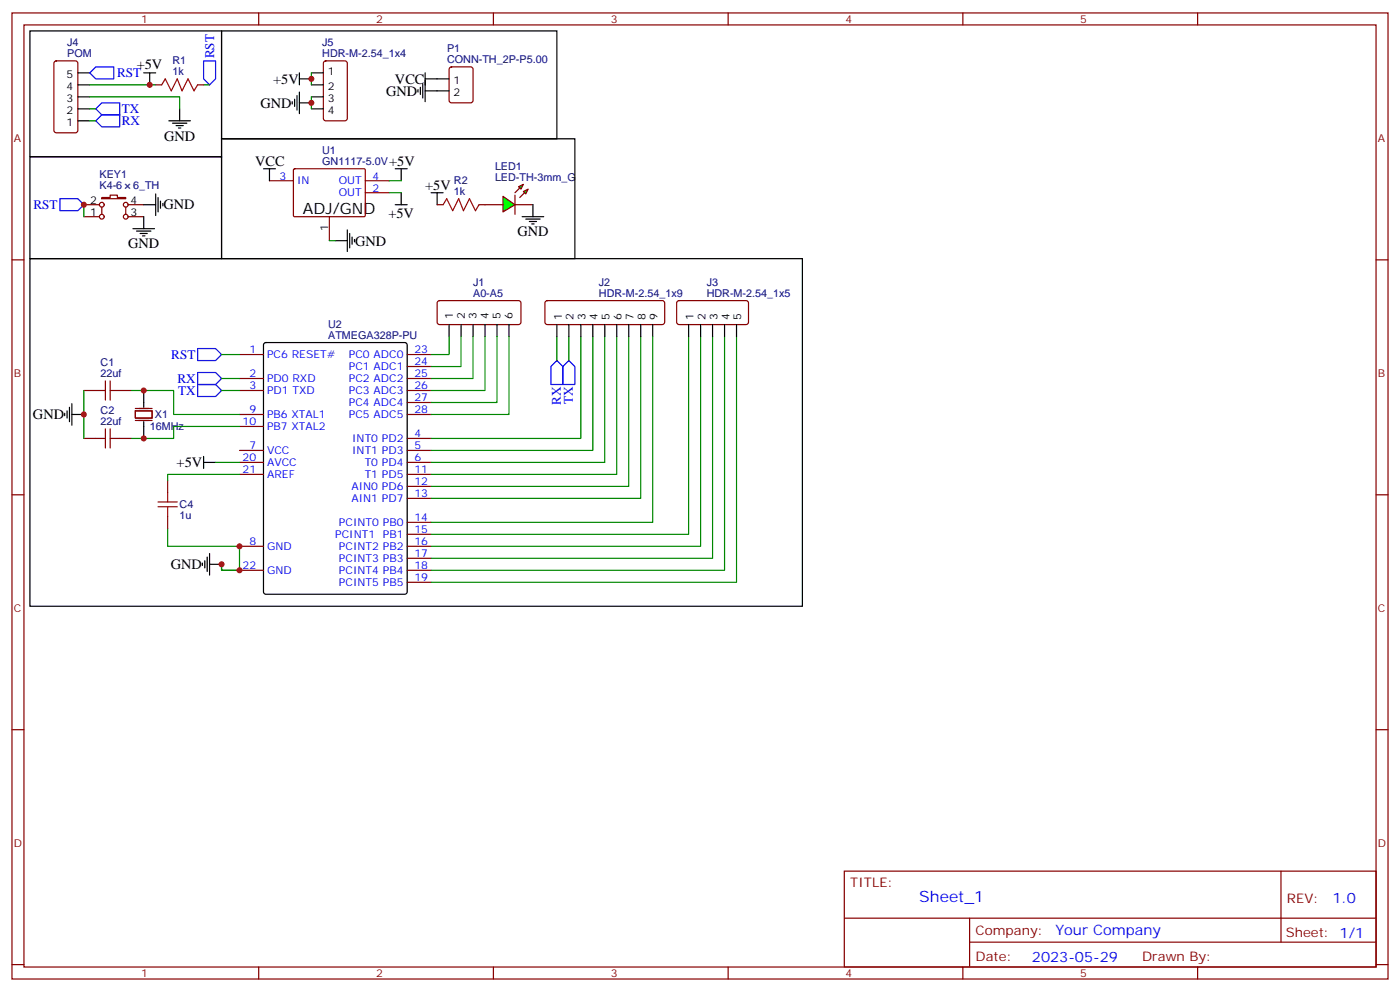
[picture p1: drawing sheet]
<svg xmlns="http://www.w3.org/2000/svg" width="412mm" height="292mm" viewBox="0 0 412 292" stroke-linecap="round" stroke-linejoin="round" font-family="sans-serif">
<g fill="none" stroke="#870000" stroke-width=".35">
<path d="M3.5 3.8h405.4v284.3h-405.4zM7.1 7.3h398.2v277.3h-398.2zM16.1 18.1l.5-.2h5.6l.7 .5v20l-.4 .6-5.9 .1-.7-.5v-20zM76.2 3.8v3.5M95.5 18.1l.5-.2h5.6l.7 .5v16.5l-.5 .6-5.8 .1-.7-.5-.1-16.5zM132.5 19.9l.5-.2h5.6l.7 .4v9.5l-.4 .6-5.9 .1-.7-.5v-9.4zM145.3 3.8v3.5M214.5 3.8v3.5M283.6 3.8v3.5M352.8 3.8v3.5M45.9 25h1.7M58.2 25h1.8"/>
<path d="M30 58.1h2.5v-.7h2.1v.7h2.4v.4h-7zM3.5 76.5h3.6M24.7 63.8h4.6M24.7 60.3h4.6M30 61v2.1M37 61v2.1M37.7 63.8h4.6M37.7 60.3h4.6M405.3 76.5h3.6M129 88.7l.5-.2h23.5l.5 .7-.1 5.9-.6 .4h-23.6l-.4-.7v-5.6zM24.7 114.9h3.5M35.3 114.9h3.5"/>
<path d="M70.6 104.4h7M70.6 111.4h7M70.6 114.9h7M119.9 104.4h7.1M119.9 111.4h7.1M119.9 114.9h7.1M119.9 107.9h7.1M119.9 118.5h7.1M24.7 129h3.5M35.3 129h3.5M39.9 120.9h4.9v2.1h-4.9zM39.9 123.8h4.9"/>
<path d="M39.9 120.2h4.9M70.6 132.6h7M70.6 136.1h7M70.6 122h7M70.6 125.5h7M70.6 139.6h7M119.9 129h7.1M119.9 132.6h7.1M119.9 136.1h7.1M119.9 122h7.1M119.9 139.6h7.1M3.5 145.6h3.6"/>
<path d="M49.4 141.4v3.5M49.4 152v3.5M119.9 143.2h7.1M119.9 146.7h7.1M119.9 153.7h7.1M119.9 157.3h7.1M405.3 145.6h3.6M70.6 160.8h7M70.6 167.9h7M119.9 160.8h7.1M119.9 164.3h7.1M119.9 167.9h7.1"/>
<path d="M119.9 171.4h7.1M3.5 214.8h3.6M405.3 214.8h3.6M248.7 256.4h156.6v28.2h-156.6zM377.3 256.4v20.9M248.7 270.2h156.5M285.6 277.3h119.6M285.6 270.2v14.2M3.5 283.9h3.6M76.2 284.6v3.5M145.3 284.6v3.5M214.5 284.6v3.5"/>
<path d="M283.6 284.6v3.5M352.8 284.6v3.5M405.3 283.9h3.6"/>
<circle cx="30" cy="63.8" r=".71"/>
<circle cx="30" cy="60.3" r=".71"/>
<circle cx="37" cy="63.8" r=".71"/>
<circle cx="37" cy="60.3" r=".71"/>
</g>
<g fill="none" stroke="#000" stroke-width=".35">
<path d="M22.9 35.6h3.6M22.9 32h3.6M22.9 28.5h3.6M22.9 25h3.6M22.9 21.4h3.6M42.3 21.4h3.6M44.1 21.4v3.6M49.7 35.6h6.4M50.8 36.3h4.2M51.9 37h2.1M52.6 37.7h.7M52.9 32v3.6"/>
<path d="M86.1 29.9v.7M86.8 29.2v2.1M87.5 28.2v4.2M88.2 23.2h3.5M88.2 21.4v3.6M88.2 27.1v6.3M88.2 30.3h3.5M91.7 32h3.5M91.7 28.5h3.5M91.7 25h3.5M91.7 21.4h3.5M123.1 26.4v.7"/>
<path d="M123.8 25.7v2.1M124.5 24.6v4.3M125.2 26.7h7.1M125.2 23.6v6.3M128.8 23.2h3.5M45.9 57.1v6.3M46.6 58.1v4.3M47.3 59.2v2.1M48 59.9v.7M42.3 60.3h3.6M132.3 95.5v3.6M135.8 95.5v3.6"/>
<path d="M139.3 95.5v3.6M142.9 95.5v3.6M146.4 95.5v3.6M149.9 95.5v3.6M20.5 119.9v4.2M21.2 118.8v6.4M42.3 114.9v5M77.8 101l.5-.2h40.9l.7 .5v72.9l-.4 .7h-41.2l-.6-.5-.1-72.9zM19 121.6v.7M19.8 120.9v2.1M21.2 122h3.5M42.3 124.1v4.9"/>
<path d="M60 136.1h3.5M60 134.3v3.6M59.6 165.7v.7M60.3 165v2.1M61 164v4.2M61.7 166.1h3.6M61.7 162.9v6.4"/>
</g>
<path d="M60 17.9h3.5v5.3l-1.8 1.8-1.7-1.8zM26.5 21.4l1.7-1.7h5.3v3.5h-5.3zM28.2 32l1.8-1.7h5.3v3.5h-5.3zM30 33.8h5.3v3.5h-5.3l-1.8-1.7zM17.6 58.5h5.3l1.8 1.8-1.8 1.7h-5.3zM58.2 109.6h5.3l1.8 1.8-1.8 1.8h-5.3zM58.2 113.2h5.3l1.8 1.7-1.8 1.8h-5.3zM58.2 102.6h5.3l1.8 1.8-1.8 1.7h-5.3zM164 106.1l1.8 1.8v5.3h-3.5v-5.3zM167.6 106.1l1.7 1.8v5.3h-3.5v-5.3z" fill="none" stroke="#00f" stroke-width=".35"/>
<g fill="none" stroke="#008700" stroke-width=".35">
<path d="M26.5 28.5h26.4v3.5M26.5 25h19.4M26.5 32h1.7M26.5 35.6h1.7M60 25h1.7M91.7 21.4v3.6M91.7 28.5v3.5M24.7 60.3v3.5M132.3 99.1v5.3h-5.3M135.8 99.1v8.8h-8.8M139.3 99.1v12.3h-12.3M142.9 99.1v15.8h-15.9"/>
<path d="M146.4 99.1v19.4h-19.4M149.9 99.1v22.9h-22.9M164 99.1v7M167.6 99.1v7M171.1 99.1v29.9h-44.1M174.6 99.1v33.5h-47.6M178.2 99.1v37h-51.2M181.7 99.1v40.5h-54.7M185.2 99.1v44.1h-58.2M188.7 99.1v47.6h-61.7M202.8 99.1v58.2h-75.8M206.4 99.1v61.7h-79.4"/>
<path d="M209.9 99.1v65.2h-82.9M213.4 99.1v68.8h-86.4M217 99.1v72.3h-90M24.7 114.9v14.1M38.8 114.9h12.4v7.1h19.4M65.3 104.4h5.3M65.3 111.4h5.3M65.3 114.9h5.3M63.5 136.1h7.1M70.6 125.5h-19.4v3.5h-12.4M49.4 155.5v5.3h21.2v7.1h-5.3v-1.8v1.8h5.3"/>
</g>
<g fill="none" stroke="#a10000" stroke-width=".35">
<path d="M47.6 25l1.1-1.8 1.7 3.5 1.8-3.5 1.4 3.5 1.8-3.5 1.7 3.5 1.1-1.7M28.2 114.9h2.8M31 112.1v5.7M32.5 112.1v5.7M32.5 114.9h2.8M28.2 129h2.8M31 126.2v5.7M32.5 126.2v5.7M32.5 129h2.8M46.6 149.2h5.6M46.6 147.7h5.6M49.4 144.9v2.8"/>
<path d="M49.4 149.2v2.8"/>
</g>
<path d="M148.2 57.8l3.5 2.5-3.5 2.1z" fill="#0f0" stroke="#870000" stroke-width=".35"/>
<path d="M151.7 57.4v5.7z" fill="#f00" stroke="#870000" stroke-width=".35"/>
<g fill="#870000" stroke="#870000" stroke-width=".35">
<path d="M151.7 56.7l1.4-1.4z"/>
<path d="M154.5 56.7l-1.4 1.4z"/>
</g>
<g fill="#0f0" stroke="#870000" stroke-width=".35">
<path d="M152.8 55l1.4-.7-.7 1.4z"/>
<path d="M154.2 56.4l1.4-.7-.7 1.4z"/>
</g>
<path d="M79.4 53.2h7M86.5 49.8l.3-.1h20.6l.2 .3-.1 13.6-.3 .2-20.6-.1-.2-.3zM107.6 56.7h7.1M107.6 53.2h7.1M97 63.8v7M128.8 60.3h1.7M141.1 60.3h7.1M151.7 60.3h5.3M160.7 88.7l.5-.2h33.9l.5 .2 .2 .5v5.6l-.2 .5-.5 .2h-33.9l-.5-.2-.2-.5v-5.6zM199.6 88.7l.4-.2h20.1l.4 .7-.1 5.9-.6 .4h-20l-.5-.7v-5.6z" fill="none" stroke="#870000" stroke-width=".35"/>
<g fill="none" stroke="#000" stroke-width=".35">
<path d="M8.8 9.1h56.5v37h-56.5zM65.3 9.1h98.7v31.8h-98.7zM125.2 23.2h3.6M125.2 21.4v3.6M8.8 46.1h56.5v30h-56.5zM65.3 40.9h104v35.2h-104zM77.6 49.7h3.5M79.4 49.7v3.5M116.4 49.7h3.5M118.2 49.7v3.5M118.2 56.7v3.6M127 56.7h3.5"/>
<path d="M128.8 56.7v3.6M8.8 76.1h227.6v102.3h-227.6zM39.2 67.3h6.3M40.2 68h4.2M41.3 68.7h2.1M42 69.4h.7M42.3 63.8v3.5M98.8 70.8h3.5M102.3 67.7v6.3M103 68.7v4.3M103.7 69.8v2.1M104.4 70.5v.7"/>
<path d="M116.4 60.3h3.5M153.8 63.8h6.4M154.9 64.5h4.2M155.9 65.2h2.1M156.6 65.9h.7M157 60.3v3.5M164 95.5v3.6M167.6 95.5v3.6M171.1 95.5v3.6M174.6 95.5v3.6M178.2 95.5v3.6M181.7 95.5v3.6"/>
<path d="M185.2 95.5v3.6M188.7 95.5v3.6M192.3 95.5v3.6M202.8 95.5v3.6M206.4 95.5v3.6M209.9 95.5v3.6M213.4 95.5v3.6M217 95.5v3.6"/>
</g>
<path d="M130.5 60.3l1.1-1.8 1.7 3.5 1.8-3.5 1.4 3.5 1.8-3.5 1.8 3.5 1-1.7" fill="none" stroke="#a10000" stroke-width=".35"/>
<path d="M114.7 53.2h3.5M114.7 56.7h3.5M97 70.8h1.8M192.3 99.1v54.6h-65.3M70.6 139.6h-21.2v1.8" fill="none" stroke="#008700" stroke-width=".35"/>
<g fill="#c00">
<circle cx="65.3" cy="166.1" r=".88"/>
<circle cx="44.1" cy="25" r=".88"/>
<circle cx="91.7" cy="30.3" r=".88"/>
<circle cx="91.7" cy="23.2" r=".88"/>
<circle cx="24.7" cy="60.3" r=".88"/>
<circle cx="24.7" cy="122" r=".88"/>
<circle cx="42.3" cy="129" r=".88"/>
<circle cx="70.6" cy="160.8" r=".88"/>
<circle cx="70.6" cy="167.9" r=".88"/>
<circle cx="42.3" cy="114.9" r=".88"/>
</g>
<text font-size="4.6" x="89.3" y="63.1">ADJ/GND</text>
<text font-size="4.6" fill="#00f" x="270.8" y="265.4">Sheet_1</text>
<g font-size="4.2">
<text x="40.3" y="20.4">+5V</text>
<text x="80.5" y="24.7">+5V</text>
<text x="113.8" y="28.2">GND</text>
<text x="116.4" y="24.6">VCC</text>
<text x="76.7" y="31.7">GND</text>
<text x="48.3" y="41.6">GND</text>
<text x="75.1" y="49">VCC</text>
<text x="114.7" y="49">+5V</text>
<text x="125.2" y="56">+5V</text>
<text x="48.2" y="61.6">GND</text>
<text x="114.4" y="64.2">+5V</text>
<text x="152.4" y="69.4">GND</text>
<text x="37.7" y="73">GND</text>
<text x="104.6" y="72.3">GND</text>
<text x="9.7" y="123.4">GND</text>
<text x="52" y="137.5">+5V</text>
<text x="50.3" y="167.5">GND</text>
</g>
<g font-size="4.2" fill="#00f">
<text x="392.5" y="265.7">1.0</text>
<text x="310.9" y="275.2">Your Company</text>
<text x="304" y="283">2023-05-29</text>
</g>
<g font-size="3.9" fill="#00f">
<text x="63" y="17.2" transform="rotate(-90 63 17.2)">RST</text>
<text x="34.5" y="22.8">RST</text>
<text x="35.9" y="33.3">TX</text>
<text x="35.9" y="36.8">RX</text>
<text x="9.9" y="61.5">RST</text>
<text x="50.4" y="105.6">RST</text>
<text x="52.3" y="112.6">RX</text>
<text x="52.5" y="116.1">TX</text>
<text x="165.3" y="119.1" transform="rotate(-90 165.3 119.1)">RX</text>
<text x="168.8" y="118.9" transform="rotate(-90 168.8 118.9)">TX</text>
</g>
<g font-size="3.9" fill="#800">
<text x="250.5" y="261">TITLE:</text>
<text x="379.1" y="265.7">REV:</text>
<text x="287.4" y="275.2">Company:</text>
<text x="378.7" y="275.8">Sheet: 1/1</text>
<text x="287.4" y="282.9">Date:</text>
<text x="336.4" y="282.9">Drawn By:</text>
</g>
<g font-size="3.2" fill="#800">
<text x="41.6" y="6.8">1</text>
<text x="110.8" y="6.8">2</text>
<text x="179.9" y="6.8">3</text>
<text x="249.1" y="6.8">4</text>
<text x="318.2" y="6.8">5</text>
<text x="4.1" y="41.9">A</text>
<text x="405.9" y="41.9">A</text>
<text x="4.1" y="111.1">B</text>
<text x="405.9" y="111.1">B</text>
<text x="4.1" y="180.2">C</text>
<text x="405.9" y="180.2">C</text>
<text x="4.1" y="249.3">D</text>
<text x="405.9" y="249.3">D</text>
<text x="41.6" y="287.6">1</text>
<text x="110.8" y="287.6">2</text>
<text x="179.9" y="287.6">3</text>
<text x="249.1" y="287.6">4</text>
<text x="318.2" y="287.6">5</text>
</g>
<g font-size="3.2" fill="#000080">
<text x="19.8" y="16.9">POM</text>
<text x="19.8" y="13.6">J4</text>
<text x="94.9" y="16.9">HDR-M-2.54_1x4</text>
<text x="94.9" y="13.6">J5</text>
<text x="131.7" y="15.5">P1</text>
<text x="50.8" y="22.2">1k</text>
<text x="50.8" y="19">R1</text>
<text x="131.7" y="18.6">CONN-TH_2P-P5.00</text>
<text x="94.9" y="45.3">U1</text>
<text x="29.3" y="52.3">KEY1</text>
<text x="94.9" y="48.5">GN1117-5.0V</text>
<text x="145.8" y="53.2">LED-TH-3mm_G</text>
<text x="145.8" y="50">LED1</text>
<text x="29.3" y="55.6">K4-6</text>
<text x="39.2" y="55.6">6_TH</text>
<text x="133.7" y="57.4">1k</text>
<text x="133.7" y="54.3">R2</text>
<text x="139.4" y="87.4">A0-A5</text>
<text x="139.4" y="84.2">J1</text>
<text x="176.4" y="87.4">HDR-M-2.54_1x9</text>
<text x="176.4" y="84.2">J2</text>
<text x="208.2" y="87.4">HDR-M-2.54_1x5</text>
<text x="208.2" y="84.2">J3</text>
<text x="96.7" y="99.8">ATMEGA328P-PU</text>
<text x="96.7" y="96.6">U2</text>
<text x="29.6" y="107.8">C1</text>
<text x="29.6" y="111.1">22uf</text>
<text x="29.6" y="125.2">22uf</text>
<text x="29.6" y="121.9">C2</text>
<text x="45.6" y="123.2">X1</text>
<text x="44.2" y="126.7">16MHz</text>
<text x="52.9" y="149.6">C4</text>
<text x="52.9" y="152.8">1u</text>
</g>
<g font-size="3.2">
<text x="19.6" y="22.9">5</text>
<text x="96.6" y="22.2">1</text>
<text x="19.6" y="29.9">3</text>
<text x="19.6" y="26.4">4</text>
<text x="96.6" y="26.4">2</text>
<text x="96.6" y="29.9">3</text>
<text x="133.6" y="24.6">1</text>
<text x="133.6" y="28.2">2</text>
<text x="19.6" y="33.4">2</text>
<text x="96.6" y="33.4">4</text>
<text x="19.6" y="37">1</text>
<text x="26.6" y="59.9">2</text>
<text x="38.5" y="59.9">4</text>
<text x="26.6" y="63.4">1</text>
<text x="38.5" y="63.4">3</text>
<text x="96.7" y="67.9" transform="rotate(-90 96.7 67.9)">1</text>
<text x="133.3" y="93.8" transform="rotate(-90 133.3 93.8)">1</text>
<text x="136.9" y="93.8" transform="rotate(-90 136.9 93.8)">2</text>
<text x="140.4" y="93.8" transform="rotate(-90 140.4 93.8)">3</text>
<text x="143.9" y="93.8" transform="rotate(-90 143.9 93.8)">4</text>
<text x="147.5" y="93.8" transform="rotate(-90 147.5 93.8)">5</text>
<text x="151" y="93.8" transform="rotate(-90 151 93.8)">6</text>
<text x="165.5" y="94.2" transform="rotate(-90 165.5 94.2)">1</text>
<text x="169" y="94.2" transform="rotate(-90 169 94.2)">2</text>
<text x="172.5" y="94.2" transform="rotate(-90 172.5 94.2)">3</text>
<text x="176" y="94.2" transform="rotate(-90 176 94.2)">4</text>
<text x="179.6" y="94.2" transform="rotate(-90 179.6 94.2)">5</text>
<text x="183.1" y="94.2" transform="rotate(-90 183.1 94.2)">6</text>
<text x="186.6" y="94.2" transform="rotate(-90 186.6 94.2)">7</text>
<text x="190.1" y="94.2" transform="rotate(-90 190.1 94.2)">8</text>
<text x="193.7" y="94.2" transform="rotate(-90 193.7 94.2)">9</text>
<text x="204.3" y="94.2" transform="rotate(-90 204.3 94.2)">1</text>
<text x="207.8" y="94.2" transform="rotate(-90 207.8 94.2)">2</text>
<text x="211.3" y="94.2" transform="rotate(-90 211.3 94.2)">3</text>
<text x="214.8" y="94.2" transform="rotate(-90 214.8 94.2)">4</text>
<text x="218.4" y="94.2" transform="rotate(-90 218.4 94.2)">5</text>
</g>
<g font-size="3.2" fill="#00f">
<text x="82.3" y="52.8">3</text>
<text x="109.7" y="52.8">4</text>
<text x="87.5" y="54.3">IN</text>
<text x="99.8" y="57.8">OUT</text>
<text x="99.8" y="54.3">OUT</text>
<text x="109.7" y="56.4">2</text>
<text x="73.5" y="104">1</text>
<text x="78.7" y="105.4">PC6 RESET#</text>
<text x="102.8" y="105.4">PC0 ADC0</text>
<text x="122.1" y="104">23</text>
<text x="122.1" y="107.5">24</text>
<text x="73.5" y="111.1">2</text>
<text x="78.7" y="112.5">PD0 RXD</text>
<text x="102.8" y="108.9">PC1 ADC1</text>
<text x="102.8" y="112.5">PC2 ADC2</text>
<text x="122.1" y="111.1">25</text>
<text x="73.5" y="114.6">3</text>
<text x="78.7" y="116">PD1 TXD</text>
<text x="102.8" y="116">PC3 ADC3</text>
<text x="102.8" y="119.5">PC4 ADC4</text>
<text x="122.1" y="114.6">26</text>
<text x="122.1" y="118.1">27</text>
<text x="71.5" y="125.2">10</text>
<text x="73.5" y="121.6">9</text>
<text x="78.7" y="123">PB6 XTAL1</text>
<text x="102.8" y="123">PC5 ADC5</text>
<text x="122.1" y="121.6">28</text>
<text x="78.7" y="126.6">PB7 XTAL2</text>
<text x="103.7" y="130.1">INT0 PD2</text>
<text x="122.1" y="128.7">4</text>
<text x="71.5" y="135.7">20</text>
<text x="73.5" y="132.2">7</text>
<text x="78.7" y="133.6">VCC</text>
<text x="78.7" y="137.2">AVCC</text>
<text x="103.7" y="133.6">INT1 PD3</text>
<text x="107.4" y="137.2">T0 PD4</text>
<text x="122.1" y="132.2">5</text>
<text x="122.1" y="135.7">6</text>
<text x="71.5" y="139.3">21</text>
<text x="78.7" y="140.7">AREF</text>
<text x="107.4" y="140.7">T1 PD5</text>
<text x="122.1" y="139.3">11</text>
<text x="122.1" y="142.8">12</text>
<text x="103.5" y="144.2">AIN0 PD6</text>
<text x="103.5" y="147.7">AIN1 PD7</text>
<text x="122.1" y="146.3">13</text>
<text x="99.9" y="154.8">PCINT0 PB0</text>
<text x="122.1" y="153.4">14</text>
<text x="73.5" y="160.4">8</text>
<text x="78.7" y="161.9">GND</text>
<text x="98.7" y="158.3">PCINT1</text>
<text x="99.9" y="161.9">PCINT2 PB2</text>
<text x="112.8" y="158.3">PB1</text>
<text x="122.1" y="156.9">15</text>
<text x="122.1" y="160.4">16</text>
<text x="71.5" y="167.5">22</text>
<text x="99.9" y="165.4">PCINT3 PB3</text>
<text x="122.1" y="164">17</text>
<text x="122.1" y="167.5">18</text>
<text x="78.7" y="168.9">GND</text>
<text x="99.9" y="168.9">PCINT4 PB4</text>
<text x="99.9" y="172.4">PCINT5 PB5</text>
<text x="122.1" y="171">19</text>
</g>
</svg>
